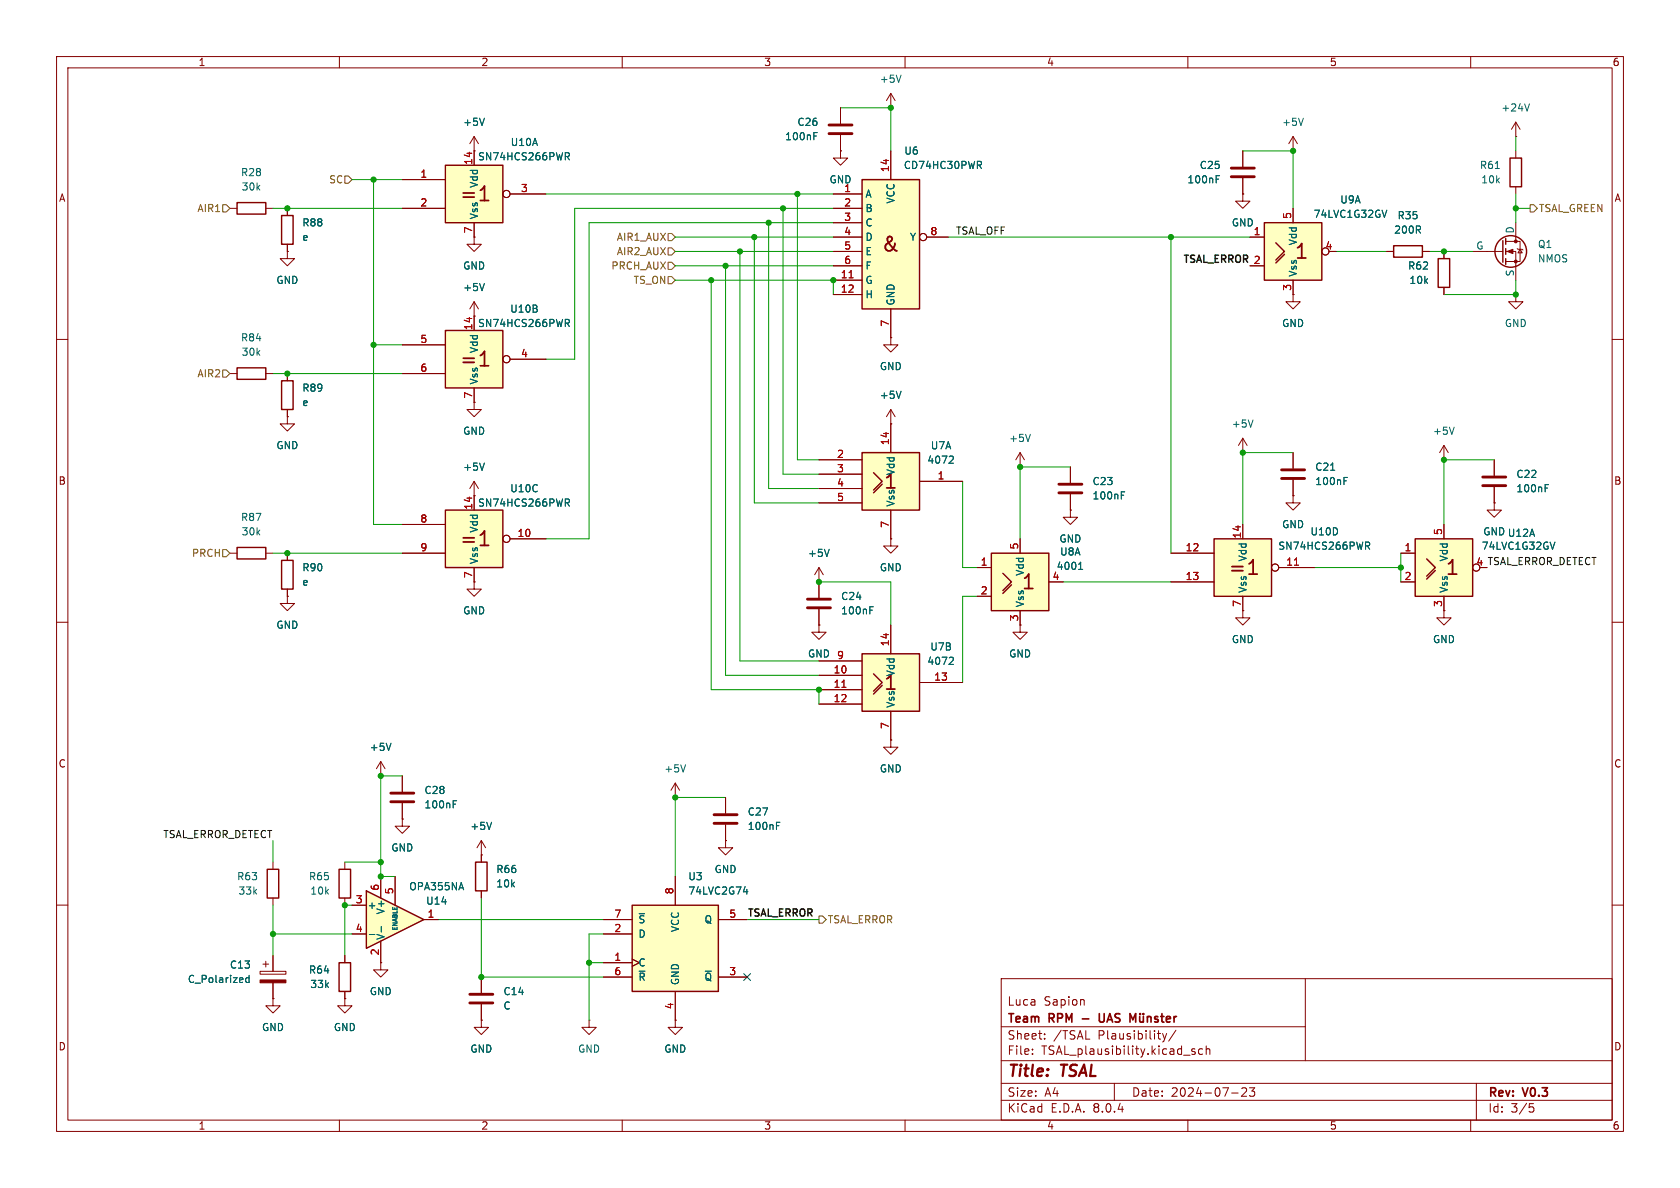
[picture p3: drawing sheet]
<svg xmlns="http://www.w3.org/2000/svg" width="297mm" height="210mm" viewBox="0 0 297 210" stroke-linecap="round" stroke-linejoin="round" font-family="sans-serif">
<g fill="none" stroke="#840000" stroke-width=".18">
<path d="M10 10h277v190h-277zM12 12h273v186h-273zM60 10v2M110 10v2M160 10v2M210 10v2M260 10v2M10 60h2M285 110h2M285 160h2M177 173h108v25h-108zM191.6 176.8l.1 .9"/>
<path d="M230.8 173v14.5M177 194.5h108M177 191.5h108M177 187.5h108M182.5 186.3v.1M182.5 185.5v.1M184.7 183.6v.1M184.7 182.8v.1M197 191.5v3M205.5 182.7l.4 1M205.9 183.7l-.2 .4-.2 .1M206.2 182.7l-.3 1"/>
<path d="M207.9 182.1l-1.3 2M210 198v2M211.2 185.5l-.3-.1-.2 .2v.2l.5 .2v.3h-.5M212.6 185.5l-.4-.1-.3 .3v.4l.1 .2h.6M213.2 185.5l.3-.1 .3 .1 .1 .9M213.2 184.9v1.5M217.7 193.2h1.2M219.5 192.4l.6-.1 .2 .1 .1 .3-.9 1.1h.9M220.9 192.3h.9l-.5 .6 .4 .1v.7l-.2 .1h-.4l-.2-.1M230.8 181.5h-53.8M260 198v2M261 191.5v6.5"/>
<path d="M270.4 195.1h.7M270.5 195.7h.4l.3 .3-.2 .5-.5 .1"/>
</g>
<g fill="none" stroke="#840000" stroke-width=".3">
<path d="M194.3 179.2l.1 1.3 .2 .2 .5-.1M201.5 179.7l.1 .9 .3 .1 .2-.2M201.6 179.2v.1M202.1 179.2v.1M202.1 179.7v1M202.8 179.8l.3-.1 .3 .1 .1 .9M202.8 179.7v1M204.7 179.8l-.4-.1-.2 .2 .1 .2 .5 .2v.3h-.6M205.2 179.7h.6M205.4 179.2v1.3l.4 .2M207.6 179.7v1M208 179.7l-.3 .1-.1 .2"/>
<path d="M200.3 180.3l.5-1.1v1.5M206.2 180.2l.7-.2-.1-.2-.4-.1-.2 .2 .1 .7h.5"/>
</g>
<path d="M152.7 73.3l8.4-4.9 13 22.5 5.4-3.1 1.5 2.7-14.4 8.3-1.5-2.7 5.9-3.4-11.6-20-5.3 3.1z" fill="#fff"/>
<path d="M157.5 19.1h.1M157.5 16.5l-.8 1.3M157.5 16.5v2.6M157.5 16.5l.7 1.3" fill="none" stroke="#840000" stroke-width=".18"/>
<path d="M159.3 13.3l-.4 1.2" fill="none" stroke="#006464" stroke-width=".18"/>
<path d="M214.6 95.3h10.2v10.1h-10.2z" fill="#ffffc2"/>
<path d="M214.6 95.3h10.2v10.1h-10.2z" fill="none" stroke="#840000" stroke-width=".25"/>
<path d="M221.5 98.9v2.6M220.8 101.5h1.5" fill="none" stroke="#840000" stroke-width=".32"/>
<g fill="none" stroke="#840000" stroke-width=".18">
<path d="M207 102.9h7.6M219.7 108v1.2h1.3l-1.3 1.3-1.3-1.3h1.3M219.7 108h.1M219.7 105.4v2.6M226.1 100.3h6.3"/>
<circle cx="225.4" cy="100.3" r=".63"/>
</g>
<path d="M228.8 99.9h.8" fill="none" stroke="#a90000" stroke-width=".18"/>
<g fill="#ffffc2">
<path d="M250.2 95.3h10.1v10.1h-10.1z"/>
<path d="M252.2 102.4l1.5-1.6z"/>
<path d="M252.2 98.8l1.5 1.5-1.5 1.6z"/>
</g>
<path d="M250.2 95.3h10.1v10.1h-10.1zM252.2 98.8l1.5 1.5-1.5 1.6M253.7 100.8l-1.5 1.6" fill="none" stroke="#840000" stroke-width=".25"/>
<g fill="none" stroke="#840000" stroke-width=".18">
<path d="M83.8 26.7h.1M83.8 24.1l-.7 1.3M83.8 24.1v2.6M83.8 24.1l.8 1.3M83.8 55.9h.1M83.8 41.9v1.3h1.3l-1.3 1.3-1.3-1.3h1.3M83.8 41.9h.1M83.8 53.3v2.6M83.8 53.3l-.7 1.3M83.8 53.3l.8 1.3M83.8 71.1v1.3h1.3l-1.3 1.3-1.3-1.3h1.3M83.8 71.1h.1"/>
<path d="M247.6 102.9h2.6M255.3 108v1.2h1.2l-1.2 1.3-1.3-1.3h1.3M255.3 108h.1M255.3 105.4v2.6"/>
<circle cx="261" cy="100.3" r=".63"/>
</g>
<path d="M85.6 20.9l-.4 1.3M85.6 50.1l-.4 1.3" fill="none" stroke="#006464" stroke-width=".18"/>
<path d="M78.7 58.4h10.2v10.2h-10.2z" fill="#ffffc2"/>
<path d="M78.7 58.4h10.2v10.2h-10.2z" fill="none" stroke="#840000" stroke-width=".25"/>
<path d="M84.9 64.7h1.5M85.4 62.5l.2-.4v2.6" fill="none" stroke="#840000" stroke-width=".32"/>
<g fill="none" stroke="#840000" stroke-width=".18">
<path d="M83.8 55.9v2.5M71.1 61h7.6M71.1 66h7.6M83.8 68.6v2.5M90.2 63.5h6.3"/>
<circle cx="89.5" cy="63.5" r=".63"/>
</g>
<path d="M99.9 56.5h.5l.3 .2-.2 .4h-.6M100.2 57.1l.5 .6" fill="none" stroke="#006464" stroke-width=".18"/>
<path d="M78.7 29.2h10.2v10.2h-10.2z" fill="#ffffc2"/>
<path d="M78.7 29.2h10.2v10.2h-10.2z" fill="none" stroke="#840000" stroke-width=".25"/>
<path d="M84.9 35.4h1.5M85.4 33.3l.2-.4v2.5" fill="none" stroke="#840000" stroke-width=".32"/>
<g fill="none" stroke="#840000" stroke-width=".18">
<path d="M148.6 19.1v2.7M71.1 31.8h7.6M71.1 36.8h7.6M83.8 26.7v2.5M83.8 39.4v2.5M90.2 34.3h6.3M148.6 26.7v1.2h-1.3l1.3 1.3 1.3-1.3h-1.3M148.6 26.7h.1M148.6 23.9v2.8"/>
<circle cx="89.5" cy="34.3" r=".63"/>
</g>
<path d="M99.9 27h.5l.3 .2-.2 .4-.6 .1M100.2 27.7l.5 .6M143.9 24h.4M143.9 23.4h.6" fill="none" stroke="#006464" stroke-width=".18"/>
<path d="M146.6 23.6h4M146.6 22.1h4" fill="none" stroke="#840000" stroke-width=".51"/>
<path d="M152.4 31.8h10.2v22.8h-10.2z" fill="#ffffc2"/>
<path d="M41.9 35.8h5.1v2h-5.1zM49.8 38.1h2v5.1h-2zM152.4 31.8h10.2v22.8h-10.2zM41.9 65h5.1v2.1h-5.1zM49.8 67.3h2v5.1h-2z" fill="none" stroke="#840000" stroke-width=".25"/>
<g fill="none" stroke="#840000" stroke-width=".18">
<path d="M40.6 36.8h1.3M47 36.8h1.3M50.8 36.8v1.3M147.3 34.3h5.1M147.3 36.8h5.1M147.3 39.4h5.1M157.5 26.7v5.1M50.8 44.5v1.2h1.3l-1.3 1.3-1.3-1.3h1.3M50.8 44.5h.1M50.8 43.2v1.3M147.3 49.5h5.1M147.3 52.1h5.1"/>
<path d="M147.3 41.9h5.1M147.3 44.5h5.1M147.3 47h5.1M157.5 54.6v5.1M163.8 41.9h3.8M40.6 66h1.3M47 66h1.3M50.8 73.7v1.2h1.3l-1.3 1.3-1.3-1.3h1.3M50.8 73.7h.1M50.8 66v1.3M50.8 72.4v1.3"/>
<circle cx="163.2" cy="41.9" r=".63"/>
</g>
<path d="M150.1 49.1h.7" fill="none" stroke="#a90000" stroke-width=".18"/>
<path d="M173.1 29.2l.4 .6M173.4 28.6l.1 .2-.1 .3" fill="none" stroke="#006464" stroke-width=".18"/>
<g fill="#ffffc2">
<path d="M175.3 97.8h10.1v10.2h-10.1z"/>
<path d="M177.3 104.9l1.5-1.5z"/>
<path d="M177.3 101.3l1.5 1.6-1.5 1.5z"/>
</g>
<path d="M175.3 97.8h10.1v10.2h-10.1zM177.3 101.3l1.5 1.6-1.5 1.5M178.8 103.4l-1.5 1.5" fill="none" stroke="#840000" stroke-width=".25"/>
<path d="M172.7 100.3h2.6M172.7 105.4h2.6M180.3 108v2.5M185.4 102.9h2.6" fill="none" stroke="#840000" stroke-width=".18"/>
<path d="M190.9 99.6l-.1 .1M191 99.4v1.3M190.7 100.7h.7" fill="none" stroke="#006464" stroke-width=".18"/>
<path d="M152.4 115.6h10.2v10.1h-10.2z" fill="#ffffc2"/>
<path d="M152.4 115.6h10.2v10.1h-10.2z" fill="none" stroke="#840000" stroke-width=".25"/>
<path d="M157.5 59.7v1.3h1.2l-1.2 1.2-1.3-1.2h1.3M157.5 59.7h.1M157.5 74.9h.1M157.5 72.4l-.8 1.3M157.5 72.4v2.5M157.5 72.4l.7 1.3M180.3 80l-.7 1.3M162.6 120.7h7.6" fill="none" stroke="#840000" stroke-width=".18"/>
<path d="M159.3 69.2l-.4 1.2M168.3 116.2l.2 .2v.3l-.7 .8h.7" fill="none" stroke="#006464" stroke-width=".18"/>
<path d="M152.4 80h10.2v10.2h-10.2z" fill="#ffffc2"/>
<path d="M152.4 80h10.2v10.2h-10.2z" fill="none" stroke="#840000" stroke-width=".25"/>
<g fill="none" stroke="#840000" stroke-width=".18">
<path d="M148.6 19.1v2.7M50.8 36.8v1.3M71.1 36.8h7.6M71.1 31.8h7.6M83.8 26.7h.1M83.8 26.7v2.5M83.8 39.4v2.5M90.2 34.3h6.3M147.3 34.3h5.1M147.3 36.8h5.1M147.3 39.4h5.1M148.6 26.7h.1"/>
<path d="M148.6 23.9v2.8M157.5 26.7v5.1M50.8 44.5h.1M50.8 43.2v1.3M83.8 55.9h.1M83.8 41.9h.1M83.8 55.9v2.5M147.3 49.5h5.1M147.3 52.1h5.1M147.3 41.9h5.1M147.3 44.5h5.1M147.3 47h5.1"/>
<path d="M157.5 59.7h.1M157.5 54.6v5.1M163.8 41.9h3.8M50.8 73.7h.1M50.8 66v1.3M50.8 72.4v1.3M71.1 61h7.6M71.1 66h7.6M83.8 71.1h.1M83.8 68.6v2.5M90.2 63.5h6.3M157.5 74.9h.1"/>
<path d="M157.5 74.9v5.1M162.6 85.1h7.6M172.7 100.3h2.6M172.7 105.4h2.6M180.3 110.5v1.3h1.3l-1.3 1.2-1.2-1.2h1.2M180.3 110.5h.1M180.3 108v2.5M185.4 102.9h2.6M207 102.9h7.6M219.7 108h.1M219.7 105.4v2.6M226.1 100.3h6.3"/>
<path d="M247.6 102.9h2.6M255.3 108h.1M255.3 105.4v2.6M162.6 120.7h7.6"/>
<circle cx="89.5" cy="34.3" r=".63"/>
<circle cx="163.2" cy="41.9" r=".63"/>
<circle cx="89.5" cy="63.5" r=".63"/>
<circle cx="225.4" cy="100.3" r=".63"/>
<circle cx="261" cy="100.3" r=".63"/>
</g>
<g fill="none" stroke="#006464" stroke-width=".18">
<path d="M85.6 20.9l-.4 1.3M99.9 27h.5l.3 .2-.2 .4-.6 .1M100.2 27.7l.5 .6M143.9 24h.4M143.9 23.4h.6M173.1 29.2l.4 .6M173.4 28.6l.1 .2-.1 .3M85.6 50.1l-.4 1.3M99.9 56.5h.5l.3 .2-.2 .4h-.6M100.2 57.1l.5 .6M159.3 69.2l-.4 1.2M168.3 80.6l.2 .3v.3l-.7 .7h.7"/>
<path d="M190.9 99.6l-.1 .1M191 99.4v1.3M168.3 116.2l.2 .2v.3l-.7 .8h.7M190.7 100.7h.7"/>
</g>
<path d="M39.4 36.2h.6l.6 .6-.6 .7h-.6zM61 31.1h.6l.6 .7-.6 .6h-.6zM118.1 46.4h.6l.7 .6-.7 .6h-.6zM118.1 41.3h.6l.7 .6-.7 .6h-.6zM118.1 43.8h.6l.7 .7-.7 .6h-.6zM118.1 48.9h.6l.7 .6-.7 .7h-.6zM39.4 65.4h.6l.6 .6-.6 .7h-.6z" fill="none" stroke="#725600" stroke-width=".18"/>
<g fill="none" stroke="#009600" stroke-width=".18">
<path d="M148.6 19.1h8.9v7.6M48.3 36.8h22.8M62.2 31.8h8.9M66 31.8v60.9M96.5 34.3h50.8M135.9 39.4v47M138.4 36.8v47M141 34.3v47M147.3 39.4h-43.2v55.9M147.3 36.8h-45.7v26.7h-5.1M119.4 41.9h27.9M119.4 49.5h27.9v2.6"/>
<path d="M119.4 47h27.9M119.4 44.5h27.9M125.7 49.5v72.4M128.3 47v72.4M130.8 44.5v72.3M133.3 41.9v47M167.6 41.9h39.4M48.3 66h22.8M66 61h5.1M170.2 85.1v15.2h2.5M247.6 97.8v5.1M172.7 105.4h-2.5v15.3"/>
<path d="M188 102.9h19M232.4 100.3h15.2"/>
</g>
<path d="M150.1 49.1h.7M228.8 99.9h.8" fill="none" stroke="#a90000" stroke-width=".18"/>
<g fill="#009600" stroke="#009600" stroke-width=".18">
<circle cx="128.3" cy="47" r=".46"/>
<circle cx="125.7" cy="49.5" r=".46"/>
<circle cx="130.8" cy="44.5" r=".46"/>
<circle cx="157.5" cy="19.1" r=".46"/>
<circle cx="138.4" cy="36.8" r=".46"/>
<circle cx="141" cy="34.3" r=".46"/>
<circle cx="135.9" cy="39.4" r=".46"/>
<circle cx="133.3" cy="41.9" r=".46"/>
<circle cx="147.3" cy="49.5" r=".46"/>
<circle cx="180.3" cy="82.6" r=".46"/>
<circle cx="66" cy="31.8" r=".46"/>
<circle cx="66" cy="61" r=".46"/>
<circle cx="50.8" cy="66" r=".46"/>
<circle cx="50.8" cy="36.8" r=".46"/>
<circle cx="247.6" cy="100.3" r=".46"/>
</g>
<g font-size="41.8" fill="#009600">
<text x="208" y="85.2" transform="rotate(-30 208 85.2)">Only</text>
<text x="28.2" y="189" transform="rotate(-30 28.2 189)">Internal</text>
</g>
<g font-size="3.5" fill="#840000">
<text x="81.1" y="36">=1</text>
<text x="155.7" y="44.9">&amp;</text>
<text x="81.1" y="65.2">=1</text>
<text x="81.1" y="97">=1</text>
<text x="217" y="102.1">=1</text>
</g>
<g font-size="3.5" fill="#006464">
<text x="228.7" y="46.2">1</text>
<text x="156" y="86.8">1</text>
<text x="180.4" y="104.6">1</text>
<text x="255.4" y="102.1">1</text>
<text x="156" y="122.4">1</text>
</g>
<g font-size="2.8" fill="#840000">
<text x="178" y="190.9">Title:</text>
<text x="187.7" y="190.9">TSAL</text>
</g>
<g font-size="2.1" fill="#840000">
<text x="178" y="178">Luca</text>
<text x="184.5" y="178">Sapion</text>
<text x="178" y="184">Sheet:</text>
<text x="178" y="181.2">Team</text>
<text x="185.5" y="181.2">RPM</text>
<text x="186.2" y="184">/TSAL</text>
<text x="192" y="181.2">-</text>
<text x="194.2" y="184">Plausibility/</text>
<text x="195.6" y="181.2">UAS</text>
<text x="178" y="186.7">File:</text>
<text x="184.1" y="186.7">TSAL_plausibility.kicad_sch</text>
<text x="178" y="196.9">KiCad</text>
<text x="178" y="194.1">Size:</text>
<text x="184.7" y="194.1">A4</text>
<text x="185.7" y="196.9">E.D.A.</text>
<text x="193.3" y="196.9">8.0.4</text>
<text x="200" y="194.1">Date:</text>
<text x="207" y="194.1">2024-07-23</text>
<text x="263" y="194.3">Rev:</text>
<text x="263" y="196.9">Id:</text>
<text x="267.1" y="196.9">3/5</text>
<text x="269.4" y="194.3">V0.3</text>
</g>
<g font-size="1.8" fill="#840000">
<text x="35" y="11.9">1</text>
<text x="85" y="11.9">2</text>
<text x="135" y="11.9">3</text>
<text x="185" y="11.9">4</text>
<text x="235" y="11.9">5</text>
<text x="285" y="11.9">6</text>
<text x="10.3" y="35.9">A</text>
<text x="285.3" y="35.9">A</text>
<text x="10.3" y="85.9">B</text>
<text x="285.3" y="85.9">B</text>
<text x="260.9" y="100.1">4 TSAL_ERROR_DETECT</text>
<text x="10.3" y="135.9">C</text>
<text x="285.3" y="135.9">C</text>
<text x="10.3" y="185.9">D</text>
<text x="285.3" y="185.9">D</text>
<text x="35" y="199.9">1</text>
<text x="85" y="199.9">2</text>
<text x="135" y="199.9">3</text>
<text x="185" y="199.9">4</text>
<text x="235" y="199.9">5</text>
<text x="285" y="199.9">6</text>
</g>
<g font-size="1.8" fill="#006464">
<text x="155.4" y="14.8">+5V</text>
<text x="81.8" y="22.5">+5V</text>
<text x="140.9" y="22.5">C26</text>
<text x="226.6" y="22.5">+5V</text>
<text x="265.3" y="19.9">+24V</text>
<text x="84.4" y="28.5">SN74HCS266PWR</text>
<text x="90.2" y="26">U10A</text>
<text x="138.7" y="25">100nF</text>
<text x="159.8" y="27.5">U6</text>
<text x="42.5" y="31.3">R28</text>
<text x="42.6" y="33.9">30k</text>
<text x="84.7" y="33.3" transform="rotate(-90 84.7 33.3)">Vdd</text>
<text x="146.6" y="32.6">GND</text>
<text x="152.9" y="35.2">A</text>
<text x="159.7" y="30.1">CD74HC30PWR</text>
<text x="209.8" y="32.6">100nF</text>
<text x="212" y="30.1">C25</text>
<text x="261.5" y="30.1">R61</text>
<text x="261.8" y="32.6">10k</text>
<text x="53.3" y="40.2">R88</text>
<text x="84.7" y="38.9" transform="rotate(-90 84.7 38.9)">Vss</text>
<text x="152.9" y="37.7">B</text>
<text x="152.9" y="40.2">C</text>
<text x="158.3" y="36.1" transform="rotate(-90 158.3 36.1)">VCC</text>
<text x="217.7" y="40.2">GND</text>
<text x="232.1" y="38.7">74LVC1G32GV</text>
<text x="236.8" y="36.2">U9A</text>
<text x="246.4" y="41.5">200R</text>
<text x="247" y="39">R35</text>
<text x="267.7" y="41.4" transform="rotate(-90 267.7 41.4)">D</text>
<text x="53.3" y="42.8">e</text>
<text x="81.8" y="47.9">GND</text>
<text x="152.9" y="42.8">D</text>
<text x="152.9" y="45.3">E</text>
<text x="152.9" y="47.9">F</text>
<text x="160.8" y="42.8">Y</text>
<text x="229.5" y="43.5" transform="rotate(-90 229.5 43.5)">Vdd</text>
<text x="248.8" y="47.9">R62</text>
<text x="260.9" y="44.2">G</text>
<text x="271.8" y="44">Q1</text>
<text x="271.8" y="46.6">NMOS</text>
<text x="48.8" y="50.4">GND</text>
<text x="81.8" y="51.7">+5V</text>
<text x="152.9" y="50.4">G</text>
<text x="152.9" y="52.9">H</text>
<text x="229.5" y="49" transform="rotate(-90 229.5 49)">Vss</text>
<text x="249.1" y="50.4">10k</text>
<text x="267.7" y="49" transform="rotate(-90 267.7 49)">S</text>
<text x="84.4" y="58">SN74HCS266PWR</text>
<text x="90.1" y="55.5">U10B</text>
<text x="158.3" y="54.1" transform="rotate(-90 158.3 54.1)">GND</text>
<text x="226.6" y="58">GND</text>
<text x="265.9" y="58">GND</text>
<text x="42.5" y="60.6">R84</text>
<text x="42.6" y="63.1">30k</text>
<text x="84.7" y="62.5" transform="rotate(-90 84.7 62.5)">Vdd</text>
<text x="155.4" y="65.6">GND</text>
<text x="53.3" y="69.4">R89</text>
<text x="53.3" y="72">e</text>
<text x="84.7" y="68.1" transform="rotate(-90 84.7 68.1)">Vss</text>
<text x="155.4" y="70.7">+5V</text>
<text x="81.8" y="77.1">GND</text>
<text x="217.7" y="75.8">+5V</text>
<text x="253.2" y="77.1">+5V</text>
<text x="48.8" y="79.6">GND</text>
<text x="81.8" y="83.4">+5V</text>
<text x="163.8" y="82.2">4072</text>
<text x="164.5" y="79.6">U7A</text>
<text x="178.3" y="78.3">+5V</text>
<text x="232.4" y="83.4">C21</text>
<text x="84.4" y="89.8">SN74HCS266PWR</text>
<text x="90.1" y="87.2">U10C</text>
<text x="158.3" y="89.7" transform="rotate(-90 158.3 89.7)">Vss</text>
<text x="158.3" y="84.1" transform="rotate(-90 158.3 84.1)">Vdd</text>
<text x="193" y="88.5">100nF</text>
<text x="193" y="86">C23</text>
<text x="232.4" y="86">100nF</text>
<text x="268" y="84.7">C22</text>
<text x="268" y="87.2">100nF</text>
<text x="42.5" y="92.3">R87</text>
<text x="42.6" y="94.8">30k</text>
<text x="84.7" y="94.3" transform="rotate(-90 84.7 94.3)">Vdd</text>
<text x="226.6" y="93.6">GND</text>
<text x="231.6" y="94.8">U10D</text>
<text x="262.1" y="94.8">GND U12A</text>
<text x="53.3" y="101.2">R90</text>
<text x="84.7" y="99.8" transform="rotate(-90 84.7 99.8)">Vss</text>
<text x="142.7" y="98.7">+5V</text>
<text x="155.4" y="101.2">GND</text>
<text x="181.2" y="101.9" transform="rotate(-90 181.2 101.9)">Vdd</text>
<text x="186.7" y="100.9">4001</text>
<text x="187.2" y="96.1">GND</text>
<text x="187.3" y="98.4">U8A</text>
<text x="220.6" y="99.3" transform="rotate(-90 220.6 99.3)">Vdd</text>
<text x="225.9" y="97.4">SN74HCS266PWR</text>
<text x="256.1" y="99.3" transform="rotate(-90 256.1 99.3)">Vdd</text>
<text x="261.8" y="97.4">74LVC1G32GV</text>
<text x="53.3" y="103.7">e</text>
<text x="148.6" y="106.3">C24</text>
<text x="181.2" y="107.4" transform="rotate(-90 181.2 107.4)">Vss</text>
<text x="220.6" y="104.9" transform="rotate(-90 220.6 104.9)">Vss</text>
<text x="256.1" y="104.9" transform="rotate(-90 256.1 104.9)">Vss</text>
<text x="48.8" y="111.4">GND</text>
<text x="81.8" y="108.8">GND</text>
<text x="148.6" y="108.8">100nF</text>
<text x="217.7" y="113.9">GND</text>
<text x="253.2" y="113.9">GND</text>
<text x="142.7" y="116.4">GND 9</text>
<text x="158.3" y="119.7" transform="rotate(-90 158.3 119.7)">Vdd</text>
<text x="163.8" y="117.7">4072</text>
<text x="164.4" y="115.2">U7B</text>
<text x="178.3" y="116.4">GND</text>
<text x="158.3" y="125.2" transform="rotate(-90 158.3 125.2)">Vss</text>
<text x="65.3" y="132.9">+5V</text>
<text x="117.3" y="136.8">+5V</text>
<text x="155.4" y="136.8">GND</text>
<text x="74.9" y="143.1">100nF</text>
<text x="74.9" y="140.6">C28</text>
<text x="83.1" y="146.9">+5V</text>
<text x="132.1" y="146.9">100nF</text>
<text x="132.1" y="144.4">C27</text>
<text x="41.8" y="155.8">R63</text>
<text x="54.5" y="155.8">R65</text>
<text x="69.1" y="150.7">GND</text>
<text x="87.6" y="154.5">R66</text>
<text x="121.6" y="155.8">U3</text>
<text x="126.2" y="154.5">GND</text>
<text x="42.1" y="158.3">33k</text>
<text x="54.8" y="158.3">10k</text>
<text x="64.9" y="160.9">+</text>
<text x="68.2" y="161.7" transform="rotate(-90 68.2 161.7)">V+</text>
<text x="72.2" y="157.6">OPA355NA</text>
<text x="75.2" y="160.1">U14</text>
<text x="87.6" y="157.1">10k</text>
<text x="121.6" y="158.3">74LVC2G74</text>
<text x="68.2" y="166.2" transform="rotate(-90 68.2 166.2)">V-</text>
<text x="112.8" y="166">D</text>
<text x="112.8" y="163.4">~{S}</text>
<text x="120.2" y="164.9" transform="rotate(-90 120.2 164.9)">VCC</text>
<text x="124.5" y="163.4">Q</text>
<text x="33.1" y="174">C_Polarized</text>
<text x="40.5" y="171.4">C13</text>
<text x="54.5" y="172.3">R64</text>
<text x="112.8" y="171">C</text>
<text x="112.8" y="173.6">~{R}</text>
<text x="124.5" y="173.6">~{Q}</text>
<text x="54.8" y="174.9">33k</text>
<text x="65.3" y="176.1">GND</text>
<text x="88.9" y="176.1">C14</text>
<text x="88.9" y="178.7">C</text>
<text x="120.2" y="174.2" transform="rotate(-90 120.2 174.2)">GND</text>
<text x="46.2" y="182.5">GND</text>
<text x="58.9" y="182.5">GND</text>
<text x="83.1" y="186.3">GND</text>
<text x="102.1" y="186.3">GND</text>
<text x="117.3" y="186.3">GND</text>
</g>
<g font-size="1.8" fill="#a90000">
<text x="83.6" y="29.3" transform="rotate(-90 83.6 29.3)">14</text>
<text x="74.2" y="31.5">1</text>
<text x="92" y="34">3</text>
<text x="149.2" y="34">1</text>
<text x="157.2" y="30.5" transform="rotate(-90 157.2 30.5)">14</text>
<text x="74.2" y="36.6">2</text>
<text x="83.6" y="41.3" transform="rotate(-90 83.6 41.3)">7</text>
<text x="149.2" y="36.6">2</text>
<text x="149.2" y="39.1">3</text>
<text x="149.2" y="41.7">4</text>
<text x="164.4" y="41.7">8</text>
<text x="221.5" y="41.7">1</text>
<text x="228.3" y="38.8" transform="rotate(-90 228.3 38.8)">5</text>
<text x="149.2" y="44.2">5</text>
<text x="149.2" y="46.7">6</text>
<text x="221.5" y="46.7">2</text>
<text x="234.2" y="44.2">4</text>
<text x="148.5" y="49.3">11</text>
<text x="148.5" y="51.8">12</text>
<text x="228.3" y="51.5" transform="rotate(-90 228.3 51.5)">3</text>
<text x="83.6" y="58.5" transform="rotate(-90 83.6 58.5)">14</text>
<text x="157.2" y="57.9" transform="rotate(-90 157.2 57.9)">7</text>
<text x="74.2" y="60.7">5</text>
<text x="74.2" y="65.8">6</text>
<text x="92" y="63.2">4</text>
<text x="83.6" y="70.6" transform="rotate(-90 83.6 70.6)">7</text>
<text x="147.9" y="81">2</text>
<text x="147.9" y="83.6">3</text>
<text x="157.2" y="78.8" transform="rotate(-90 157.2 78.8)">14</text>
<text x="147.9" y="86.1">4</text>
<text x="147.9" y="88.6">5</text>
<text x="165.7" y="84.8">1</text>
<text x="74.2" y="92.5">8</text>
<text x="83.6" y="90.2" transform="rotate(-90 83.6 90.2)">14</text>
<text x="91.4" y="95">10</text>
<text x="157.2" y="93.4" transform="rotate(-90 157.2 93.4)">7</text>
<text x="219.5" y="95.3" transform="rotate(-90 219.5 95.3)">14</text>
<text x="255" y="94.7" transform="rotate(-90 255 94.7)">5</text>
<text x="74.2" y="97.5">9</text>
<text x="173.3" y="100.1">1</text>
<text x="180.1" y="97.2" transform="rotate(-90 180.1 97.2)">5</text>
<text x="209.5" y="97.5">12</text>
<text x="227.3" y="100.1">11</text>
<text x="248.2" y="97.5">1</text>
<text x="260.9" y="100.1">4</text>
<text x="83.6" y="102.3" transform="rotate(-90 83.6 102.3)">7</text>
<text x="173.3" y="105.2">2</text>
<text x="186" y="102.6">4</text>
<text x="209.5" y="102.6">13</text>
<text x="219.5" y="107.4" transform="rotate(-90 219.5 107.4)">7</text>
<text x="248.2" y="102.6">2</text>
<text x="255" y="107.4" transform="rotate(-90 255 107.4)">3</text>
<text x="180.1" y="109.9" transform="rotate(-90 180.1 109.9)">3</text>
<text x="147.3" y="119.1">10</text>
<text x="157.2" y="114.3" transform="rotate(-90 157.2 114.3)">14</text>
<text x="147.3" y="121.7">11</text>
<text x="147.3" y="124.2">12</text>
<text x="165.1" y="120.4">13</text>
<text x="157.2" y="129" transform="rotate(-90 157.2 129)">7</text>
<text x="62.8" y="159.8">3</text>
<text x="67.1" y="157.6" transform="rotate(-90 67.1 157.6)">6</text>
<text x="69.6" y="158.2" transform="rotate(-90 69.6 158.2)">5</text>
<text x="119.1" y="158.2" transform="rotate(-90 119.1 158.2)">8</text>
<text x="62.8" y="164.8">4</text>
<text x="75.5" y="162.3">1</text>
<text x="108.5" y="164.8">2</text>
<text x="108.5" y="162.3">7</text>
<text x="128.8" y="162.3">5</text>
<text x="67.1" y="169" transform="rotate(-90 67.1 169)">2</text>
<text x="108.5" y="169.9">1</text>
<text x="108.5" y="172.5">6</text>
<text x="128.8" y="172.5">3</text>
<text x="119.1" y="178.5" transform="rotate(-90 119.1 178.5)">4</text>
</g>
<g font-size="1.8" fill="#725600">
<text x="58.1" y="32.6">SC</text>
<text x="34.8" y="37.7">AIR1</text>
<text x="272" y="37.7">TSAL_GREEN</text>
<text x="108" y="47.9">PRCH_AUX</text>
<text x="108.9" y="42.8">AIR1_AUX</text>
<text x="108.9" y="45.3">AIR2_AUX</text>
<text x="111.9" y="50.4">TS_ON</text>
<text x="34.8" y="66.9">AIR2</text>
<text x="33.8" y="98.7">PRCH</text>
<text x="146.2" y="163.4">TSAL_ERROR</text>
</g>
<g font-size="1.8" fill="#0f0f0f">
<text x="168.9" y="41.6">TSAL_OFF</text>
<text x="208.9" y="46.5">TSAL_ERROR 2</text>
<text x="28.8" y="148.2">TSAL_ERROR_DETECT</text>
<text x="132.1" y="162.1">TSAL_ERROR</text>
</g>
<text font-size="1.1" fill="#006464" x="70.5" y="164.7" transform="rotate(-90 70.5 164.7)">ENABLE</text>
</svg>
